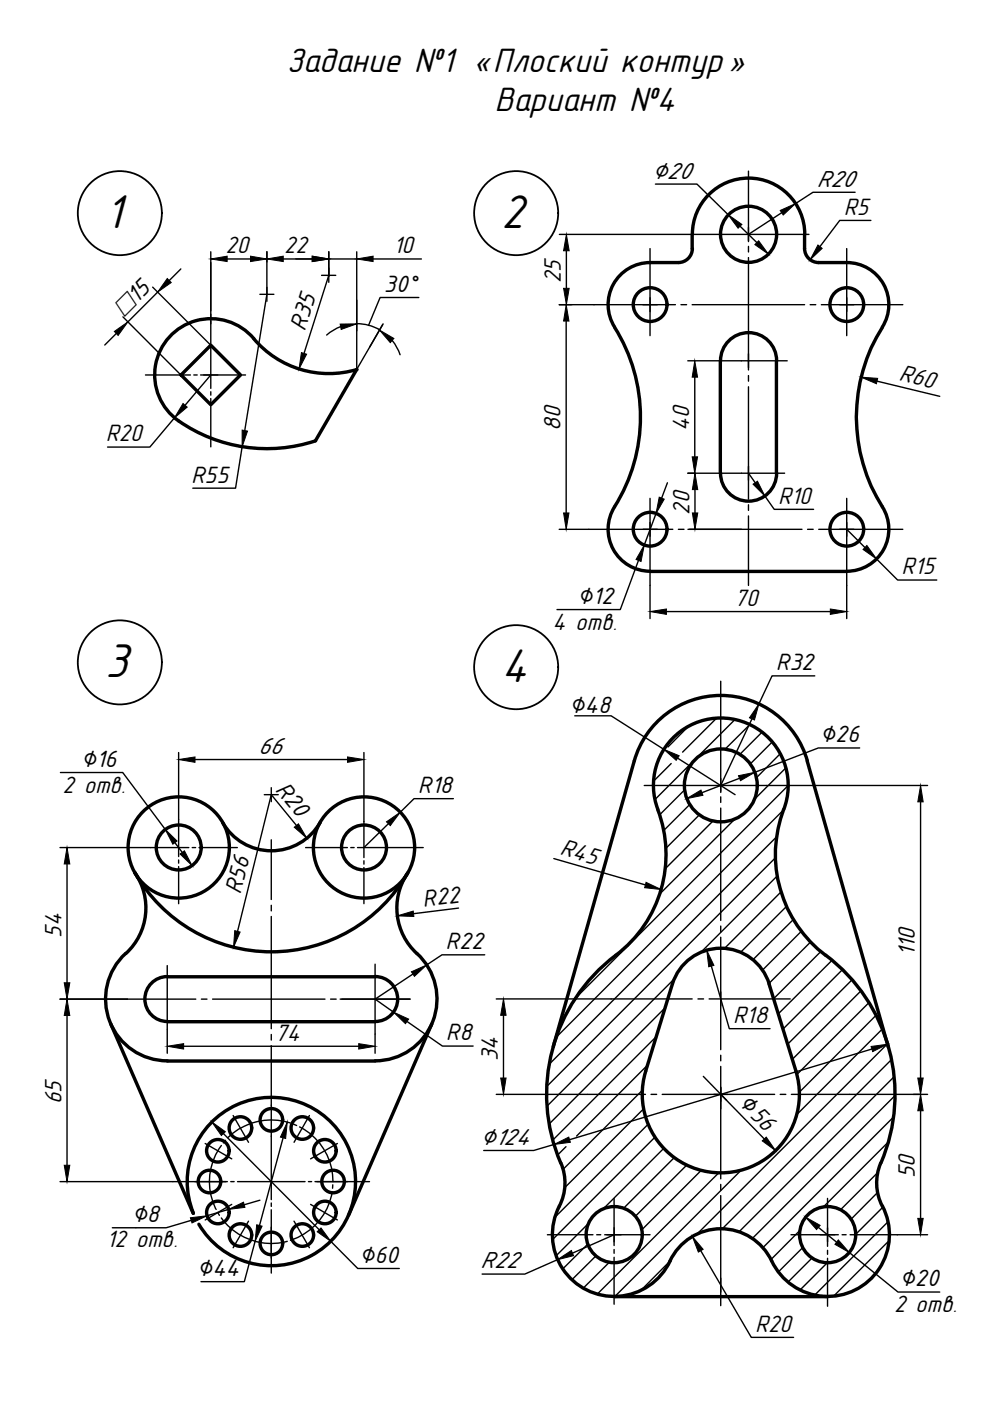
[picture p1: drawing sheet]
<svg xmlns="http://www.w3.org/2000/svg" width="210mm" height="297mm" viewBox="0 0 210 297" stroke-linecap="round" stroke-linejoin="round" font-family="sans-serif">
<g fill="none" stroke="#000" stroke-width=".38">
<circle cx="25.4" cy="45.2" r="8.9"/>
<circle cx="109.4" cy="45.2" r="8.9"/>
<circle cx="25.4" cy="140.4" r="8.9"/>
<circle cx="109.4" cy="141.5" r="8.9"/>
</g>
<g fill="none" stroke="#000" stroke-width=".72">
<path d="M137.8 55.7a8.9 8.9 0 0 0-7.5 13.6M146.8 49.7v3M146.8 52.7a2.98 2.98 0 0 1-3 3h-6M146.8 49.7a11.9 11.9 0 0 1 11.9-11.9 11.9 11.9 0 0 1 11.9 11.9M170.6 49.7v3a2.98 2.98 0 0 0 3 3M173.6 55.7h5.9a8.9 8.9 0 0 1 7.6 13.6M38.4 79.5l6.3-6.3 6.3 6.3-6.3 6.3zM53.8 71.8a20.8 20.8 0 0 0 21.9 6.5M53.8 71.8a12 12 0 0 0-18.5 .4 12 12 0 0 0 4.1 18 32.7 32.7 0 0 0 27.5 3.3l8.7-15.2M130.3 69.4a35.9 35.9 0 0 1-.5 38.9 8.9 8.9 0 0 0 8 12.8M152.7 76.5v23.8M152.8 76.5a5.9 5.9 0 0 1 5.9-6 5.9 5.9 0 0 1 6 6"/>
<path d="M164.6 76.5v23.8M187.1 69.4a35.5 35.5 0 0 0 0 38.1M152.8 100.3a5.9 5.9 0 0 0 5.9 6 5.9 5.9 0 0 0 6-6M187.1 107.5a8.9 8.9 0 0 1-7.6 13.6M137.8 121.2h41.7M47.2 174.4a11.9 11.9 0 0 0 20.7 0M134.5 161.3l-17.2 60.7M134.5 161.3a19.1 19.1 0 0 1 18.3-13.9 19.1 19.1 0 0 1 18.4 13.9M166.1 171.6a26.9 26.9 0 0 0 9 31M166.2 171.6a14.3 14.3 0 0 0-13.4-19.4 14.3 14.3 0 0 0-13.3 19.4 26.8 26.8 0 0 1-8.9 30.9 37 37 0 0 0-11.3 45 11.3 11.3 0 0 1-1.2 9.3 13.1 13.1 0 0 0 7.4 17.2 13.1 13.1 0 0 0 17.1-7.7 11.9 11.9 0 0 1 21 1.1 13.1 13.1 0 0 0 17.7 6.1 13.1 13.1 0 0 0 5.8-17.8M171.1 161.3l17.2 60.7M86.3 185.3a13.3 13.3 0 0 0 3 17.7 13.1 13.1 0 0 1 2.2 14.1 13.1 13.1 0 0 1-11.9 7.8"/>
<path d="M86.5 185a33.4 33.4 0 0 1-57.9 0 13 13 0 0 1-2 17.1 13.1 13.1 0 0 0-3.3 14.5 13.1 13.1 0 0 0 12.2 8.3M23.5 217.1l17.5 40.2M35.5 216.6h44M35.5 207.1h44M35.5 207.1a4.8 4.8 0 0 0-4.8 4.7 4.8 4.8 0 0 0 4.8 4.8M79.6 207.1a4.8 4.8 0 0 1 4.7 4.7 4.8 4.8 0 0 1-4.7 4.8M91.6 217.1l-17.7 40.6M163.1 208.6a10.7 10.7 0 0 0-10.3-7.6 10.7 10.7 0 0 0-10.2 7.6l-5.7 18.5a16.7 16.7 0 0 0 15.9 21.6 16.7 16.7 0 0 0 16-21.6l-5.7-18.5M175.1 202.5a36.9 36.9 0 0 1 11.7 44.1M35.5 225h44M41 257.2a17.8 17.8 0 0 1 18.1-24.5 17.8 17.8 0 0 1 13.5 27.3 17.8 17.8 0 0 1-30.4-.4M186.7 246.6a10.7 10.7 0 0 0 .4 9.1"/>
<path d="M130.2 274.9h45.3"/>
<circle cx="158.7" cy="49.7" r="5.9"/>
<circle cx="137.8" cy="64.6" r="3.6"/>
<circle cx="179.5" cy="64.6" r="3.6"/>
<circle cx="137.8" cy="112.2" r="3.6"/>
<circle cx="179.5" cy="112.2" r="3.6"/>
<circle cx="37.9" cy="179.7" r="10.7"/>
<circle cx="37.9" cy="179.7" r="4.8"/>
<circle cx="77.2" cy="179.7" r="10.7"/>
<circle cx="77.2" cy="179.7" r="4.8"/>
<circle cx="152.8" cy="166.5" r="7.7"/>
<circle cx="51" cy="239.2" r="2.39"/>
<circle cx="57.5" cy="237.4" r="2.39"/>
<circle cx="64.1" cy="239.2" r="2.39"/>
<circle cx="44.4" cy="250.5" r="2.39"/>
<circle cx="46.2" cy="257.1" r="2.39"/>
<circle cx="46.2" cy="244" r="2.39"/>
<circle cx="68.9" cy="257.1" r="2.39"/>
<circle cx="68.9" cy="244" r="2.39"/>
<circle cx="70.6" cy="250.5" r="2.39"/>
<circle cx="51" cy="261.9" r="2.39"/>
<circle cx="57.5" cy="263.6" r="2.39"/>
<circle cx="64.1" cy="261.9" r="2.39"/>
<circle cx="130.2" cy="261.8" r="5.9"/>
<circle cx="175.5" cy="261.8" r="5.9"/>
</g>
<g fill="none" stroke="#000" stroke-width=".3">
<path d="M158.7 36.3v14.9M44.7 55.7v10.2M68.2 58.4h3M69.7 56.9v3M137.8 52.7v18.5M146.8 49.7h24.7M158.7 52.2v1.2M158.7 54.6v23.8M179.5 52.7v18.5M30.8 79.5h9.6M41.1 79.5h.7M42.5 79.5h9.6"/>
<path d="M44.7 66.6v.8M44.7 68.1v14.2M55.1 62.4h3M56.6 60.9v3M125.9 64.6h17.3M144.4 64.6h1.2M146.8 64.6h23.8M157.2 76.5h9.7M158.7 79.6v1.2M171.8 64.6h1.2M174.1 64.6h17.3M44.7 83.1v.7"/>
<path d="M44.7 84.5v10.2M158.7 82v23.8M124.8 112.2h17.8M137.8 105.7v18.4M143.8 112.2h1.2M146.2 112.2h23.8M157.2 100.3h9.2M158.7 107v1.2M158.7 109.4v14.7M171.2 112.2h1.2M173.6 112.2h17.8M179.5 105.7v18.4"/>
<path d="M152.8 144.4v23.6M31.9 179.7h8.1M37.9 173.7v7.9M40.8 179.7h.7M42.2 179.7h8.1M57.5 178.1v12.6M64.8 179.7h8.8M74.4 179.7h.7M75.8 179.7h13.9M77.2 174.2v7.6M136.6 166.5h25.9M152.8 169v1.1"/>
<path d="M152.8 171.3v23.9M37.9 182.3v.7M37.9 183.7v7.9M57.5 191.9v1.2M57.5 194.3v23.8M77.2 182.5v.7M77.2 183.9v7.7M152.8 196.3v1.2M152.8 198.7v23.8M27 211.8h14.5M35.5 204.7v13.5M42.7 211.8h1.2"/>
<path d="M45.1 211.8h23.8M57.5 219.3v1.2M70.1 211.8h1.2M72.1 211.8h14.8M79.5 204.4v14.8M129.6 211.8h17.2M148 211.8h1.2M150.4 211.8h17.1M49.4 236.5l3.3 5.7M57.5 221.7v32.6M61.5 238.1a13.2 13.2 0 0 0-13.2 3.1M62.2 238.3l.7 .3"/>
<path d="M63.5 238.9a13 13 0 0 1 7.1 11.6M65.6 236.5l-3.3 5.7M124.5 232h12.3M138 232h1.2M140.4 232h23.8M152.8 223.7v1.2M152.8 226.1v23.8M165.4 232h1.2M167.8 232h12.3M36.7 250.5h11.5M43.5 242.4l5.6 3.3M46.2 257l.3 .7"/>
<path d="M46.9 242.9a12.8 12.8 0 0 0-1.1 13.5M46.9 258.2a13.1 13.1 0 0 0 12.6 5.3M47.8 241.8l-.4 .5M48.9 250.5h.7M49.1 255.4l-5.6 3.3M50.4 250.5h14.3M52.7 258.9l-3.3 5.6M57.5 255.1v.7M57.5 256.5v13.4M62.3 258.9l3.3 5.6M65.4 250.5h.7M65.9 255.4l5.6 3.3"/>
<path d="M66.8 250.5h11.5M70.4 252.6a13 13 0 0 1-8.8 10.4M70.6 251.2l-.1 .7M71.5 242.4l-5.6 3.3M130.2 254.1v10M152.8 251.1v1.2M152.8 253.5v23.3M175.5 254.1v10.1M60.9 263.2l-.7 .2M116.1 261.8h9.6M126.5 261.8h.9M128.2 261.8h9.6"/>
<path d="M130.2 264.9v.8M130.2 266.6v9.9M167.7 261.8h10M175.5 265.1v.8M175.5 266.8v10.1M178.5 261.8h.9M180.2 261.8h10.1"/>
</g>
<g fill="none" stroke="#000" stroke-width=".3">
<path d="M139 39h8.8l6.6 6.6M38.3 57l-2.4 2.5M44.7 53.4v15.3M48.2 54.9h4.9M56.6 53.4v9l-4.7 28.9M60.1 54.9h6.1M69.7 54.9h5.9M69.7 53.4v5.2M69.7 58.4l-5.2 16.5M75.6 53.4v24.9l5.6-9.6M79.1 54.9h10.3M118.6 49.7h28.2"/>
<path d="M120.1 53.2v7.9M156.9 48l3.6 3.4M165.8 45.1l-7.1 4.6M181.3 40.8h-8.9l-3.8 2.4M24.7 70.7l-2.5 2.5M26.1 67.2l15.4 15.5M32.4 60.9l15.4 15.4M33.4 61.9l-6.3 6.3M44.7 79.5l-5.5 6.4M72.2 69.2l-1.5 .8-1.4 1M75.7 68.6l1.4 .1 1.4 .4 2 .8M83.1 72.2l1 1.4 .7 1.6"/>
<path d="M88.8 63.1h-8.2l-2.5 5.9M118.6 64.6h7.3M120 68.1v40.7M145.8 76.5h11.4M147.3 80v16.9M37 88.6l-5.2 6.2h-9M51.3 94.7l-1.4 8.8h-9M186 80.8l13.2 3.2M118.6 112.2h6.2M135.4 118.8l-3.9 10.4h-13.4M139.1 108.9l-2.5 6.7M141.5 102.4l-1.2 3.2"/>
<path d="M145.8 100.3h11.4M145.9 112.2h11.3M147.3 103.8v5M158.7 100.3l1.4 2.1M162.2 105.2l2 2.8h8.3M179.5 112.2l3.9 3.9M185.9 118.5l4.4 4.5h8.3M137.8 124.1v7M141.3 129.7h34.8M179.5 124.1v7M37.9 159.6v14.1M77.2 159.6v14.6"/>
<path d="M121.9 151.8h7.7l11.1 7.1M159.4 152.4l-6.6 14.1M172.7 143.3h-9l-2.8 6M182.3 158.6h-8.8l-13.5 5.1M12.7 179.7h19.2M12.8 163.8h13.2l9 12.1M37.1 178.6l1.5 2.1M41.3 161h32.4M56 168.5h3M57.5 167v3M62.9 175l-5.4-6.5-7.1 29M82.4 174.6l-5.2 5.1"/>
<path d="M96.1 169.3h-8.3l-2.9 2.9M143.7 160.7l12.2 7.8M156.8 165l-8 3.1M162.5 166.5h34.2M195.2 170v58.6M14.2 183.2v25.2M97.2 192.5l-9.5 1.2M117.4 182l19.4 5.6M12.7 211.8h14.3M14.2 215.3v31.8M35.5 218.2v5.1M79.5 219.2v4.1"/>
<path d="M86.3 216.6l7.5 5.2h6.5M87.6 206.5l-8.1 5.3 3.9 2.8M102.8 202.4h-9.1l-3.2 2.2M105.2 211.8h24.4M106.8 215.3v13.3M150.8 204.8l3.8 13.3h8.7M38.9 221.8h37.2M105.2 232h19.3M149.1 228.2l5 5.1M152.8 232l9.2 9.5M180.1 232h16.6M184.9 222.4l-64.1 19.2"/>
<path d="M195.2 235.5v22.8M12.7 250.5h24M40.5 258.7l-5.3 1.6h-11.4M47.4 240.3l20.3 20.4M48.5 256.4l-4.6 1.4M55.1 254.5l-3.3 .9M60 241.3l-5 18.5M117.5 242.7l-4.4 1.2h-10.5M54.1 263.2l-2.3 8.5h-9.2M70.1 263.2l5.7 5.7h8.9M118.2 267.1l-6.9 3h-9.1M130.2 261.8l-8.8 3.9"/>
<path d="M148.6 265.2l10.7 18.3h9M173.5 260.2l3.9 3.2M180.1 265.6l10.3 8.3h8.8M190.3 261.8h6.4"/>
</g>
<g fill="#000" stroke="#000" stroke-width=".21">
<path d="M35.5 59.1l.8 .8-2.9 2zM44.7 54.9l3.5-.6v1.2zM53.1 54.3l3.5 .6-3.5 .6zM56.6 54.9l3.5-.6v1.2zM66.2 54.3l3.5 .6-3.5 .6zM75.6 54.9l3.5-.6v1.2zM120.1 49.7l.6 3.5h-1.2zM154.4 45.6l2.9 2-.8 .8zM160 51.9l.9-.8 2 2.8zM165.4 44.6l3.2-1.4-2.5 2.4zM24.2 70.3l2.9-2.1-2.1 2.9zM63.9 74.8l1.1 .3-1.6 3.1z"/>
<path d="M72.1 68.7h3.5l-3.3 1.2zM80.5 70l3 1.8-.8 .8zM120 64.6l.6 3.5h-1.1zM119.5 61.1h1.2l-.6 3.5zM147.3 76.5l.6 3.5h-1.1zM38.8 85.6l.9 .7-2.7 2.3zM51.3 91.2l1.2 .2-1.2 3.3zM146.8 96.9h1.1l-.6 3.4zM182.6 80l3.5 .2-.3 1.2zM119.5 108.8h1.1l-.6 3.4zM136.6 115.6l-.7 3.4-1-.4zM139.8 105.4l1 .4-1.7 3.1z"/>
<path d="M147.3 100.3l.6 3.5h-1.1zM146.8 108.8h1.1l-.6 3.4zM159.7 102.7l.9-.7 1.6 3.2zM183.8 115.7l2.1 2.8-2.9-2zM137.8 129.7l3.5-.6v1.2zM176.1 129.1l3.4 .6-3.4 .6zM160.9 149.3l-.9 3.4-1.1-.5zM35 175.9l2.5 2.4-.9 .7zM37.9 161l3.4-.5v1.1zM62.4 175.4l.9-.7 1.8 3zM73.7 160.5l3.5 .5-3.5 .6zM81.9 174.2l3-2-2.2 2.8z"/>
<path d="M140.7 158.9l3.3 1.3-.6 1zM145.6 169.3l3-1.8 .4 1.1zM156.6 164.5l3.4-.8-3 1.8zM195.2 166.5l.5 3.5h-1.1zM14.2 179.7l.6 3.5h-1.2zM38.2 181.1l.9-.7 1.6 3.1zM49.8 197.3l1.1 .3-1.4 3.2zM84.2 194.2l3.4-1 .1 1.1zM137 187.1l3.2 1.5-3.5-.4zM13.6 208.4h1.2l-.6 3.4zM14.2 211.8l.6 3.5h-1.2zM83.4 214.6l3.2 1.5-.6 .9z"/>
<path d="M87.2 206l3.3-1.4-2.6 2.4zM106.8 211.8l.5 3.5h-1.1zM149.8 201.5l1.6 3.2-1.1 .3zM35.5 221.8l3.4-.5v1.1zM44.9 237.9l2.9 2-.9 .8zM76.1 221.3l3.4 .5-3.4 .6zM106.2 228.6h1.1l-.5 3.4zM184.7 221.9l3.5-.5-3.2 1.6zM195.2 232l.5 3.5h-1.1zM194.6 228.6h1.1l-.5 3.4zM13.6 247.1h1.2l-.6 3.4zM40.4 258.2l3.5-.4-3.2 1.5z"/>
<path d="M48.5 256.4l3.1-1.5 .3 1.1zM54.4 259.7l1.2 .3-1.5 3.2zM60.9 237.9l-.3 3.5-1.1-.3zM117.5 242.7l3.1-1.6 .3 1.1zM161.6 241.9l.9-.8 2 2.9zM170.8 258.1l3.1 1.7-.8 .9zM194.6 258.3h1.1l-.5 3.5zM67.3 261.2l.8-.8 2 2.8zM118.2 267.1l2.9-2 .5 1.1zM146.8 262.2l2.3 2.7-1 .6zM177.7 262.9l2.4 2.7-3.1-1.8z"/>
</g>
<!-- layer: 0 -->
<path d="M184.6 46.7h-6.6l-4.2 5.6" fill="none" stroke="#000" stroke-width=".3"/>
<path d="M173.4 51.9l.9 .8-2.5 2.4z" fill="#000" stroke="#000" stroke-width=".21"/>
<g fill="none" stroke="#000" stroke-width=".3">
<path d="M146 154l-4.4 4.4M151.9 152.3l-7.2 7.2M155.8 152.6l-17 16.9M159 153.6l-5.3 5.2M161.6 155.2l-4.7 4.7M163.7 157.3l-4.6 4.7M165.4 159.8l-5 5.1M142.3 161.9l-3.8 3.8M145.1 167.5l-5.2 5.3M146.2 170.6l-5.5 5.5M148.2 172.8l-7 7M151.2 174.1l-10.2 10.1"/>
<path d="M155.8 173.7l-15.9 15.9M164.7 177.4l-48.3 48.2M166.1 171.7l-48.2 48.2M166.6 162.8l-6.6 6.7M167.1 166.5l-45 45.1M164.4 181.9l-48.5 48.4M164.8 185.7l-16.3 16.3M165.6 189.1l-12 12M166.8 192.2l-9.8 9.7M168.2 194.9l-8.6 8.6M169.9 197.4l-8.2 8.3M171.9 199.7l-8.9 8.8"/>
<path d="M139.1 219.8l-21.9 21.9M141 213.7l-24.6 24.6M143 207.5l-27 27M174 201.8l-10 10M176.4 203.6l-11.4 11.4M178.6 205.6l-12.6 12.6M180.6 207.8l-13.6 13.6M182.5 210.1l-14.5 14.5M184.2 212.6l-15.3 15.2M185.7 215.3l-16.2 16.3M187.1 218.2l-18.2 18.1M136.2 231.2l-16.8 16.7"/>
<path d="M136.4 235.1l-16.7 16.7M137.3 225.8l-15.1 15.1M137.4 238.4l-19.8 19.7M188.2 221.3l-40.4 40.4M189 224.7l-35.9 35.9M189.4 236.9l-27.7 27.6M189.6 228.3l-32.9 32.9M189.7 232.3l-30.2 30.3M120 243.1l-1.8 1.8M124.7 259.5l-6.8 6.8M138.8 241.1l-21.7 21.7M140.7 243.5l-12.8 12.8"/>
<path d="M142.9 245.4l-10.7 10.8M145.6 247.1l-10.9 10.8M148.7 248.2l-12.7 12.6M152.3 248.7l-25.7 25.7M157.1 248.2l-26.8 26.7M186 252.9l-5.6 5.6M186.1 248.6l-7.9 7.9M187.2 255.9l-5.8 5.8M188.2 259.1l-15.5 15.5M188.3 242.2l-13.7 13.7M124.6 263.8l-5.3 5.3M126.3 266.3l-5.1 5.1"/>
<path d="M129.1 267.7l-5.5 5.4M142 267.4l-6.2 6.2M169.5 260.9l-6.1 6.2M170.2 264.5l-5.2 5.2M172.2 266.7l-5.2 5.2M175.4 267.8l-5.8 5.7M185 270.8l-.6 .5M188.5 263.1l-11.8 11.7"/>
</g>
<g font-size="10.4">
<text x="22.3" y="48.3">1</text>
<text x="106.3" y="48.3">2</text>
<text x="22.3" y="143.5">3</text>
<text x="106.3" y="144.5">4</text>
</g>
<g font-size="7.4">
<text x="60.7" y="15.2">Задание №1</text>
<text x="104.5" y="15.2">Плоский контур</text>
<text x="104.8" y="23.5">Вариант №4</text>
</g>
<g font-size="6.3">
<text x="100.4" y="15.2">«</text>
<text x="154.5" y="15.2">»</text>
</g>
<text font-size="6.1" x="26.4" y="67.1" transform="rotate(-45 26.4 67.1)">□</text>
<g font-size="5.4">
<text x="138.1" y="37.8">∅20</text>
<text x="173.1" y="39.6">R20</text>
<text x="29" y="64.6" transform="rotate(-45 29 64.6)">15</text>
<text x="81.4" y="61.9">30°</text>
<text x="64.6" y="70.4" transform="rotate(-72 64.6 70.4)">R35</text>
<text x="40.5" y="102.3">R55</text>
<text x="122.4" y="128.1">∅12</text>
<text x="164.5" y="142.1">R32</text>
<text x="120.7" y="151.3">∅48</text>
<text x="54.6" y="159.9">66</text>
<text x="173.8" y="157.4">∅26</text>
<text x="17.1" y="162.6">∅16</text>
<text x="58.2" y="167.4" transform="rotate(51 58.2 167.4)">R20</text>
<text x="88.6" y="168.1">R18</text>
<text x="51" y="189.8" transform="rotate(-76 51 189.8)">R56</text>
<text x="89.7" y="192.3" transform="rotate(-7 89.7 192.3)">R22</text>
<text x="94.5" y="201.3">R22</text>
<text x="94.6" y="220.6">R8</text>
<text x="101.7" y="242.7">∅124</text>
<text x="27.9" y="259.1">∅8</text>
<text x="76.1" y="267.8">∅60</text>
<text x="101.8" y="268.9">R22</text>
<text x="41.7" y="270.6">∅44</text>
<text x="190.7" y="272.8">∅20</text>
</g>
<g font-size="5.2">
<text x="178.9" y="45.6">R5</text>
<text x="47.8" y="53.7">20</text>
<text x="60.3" y="53.7">22</text>
<text x="83.4" y="53.7">10</text>
<text x="118.9" y="60" transform="rotate(-90 118.9 60)">25</text>
<text x="190.4" y="80.6" transform="rotate(14 190.4 80.6)">R60</text>
<text x="22.5" y="93.6">R20</text>
<text x="118.9" y="91.4" transform="rotate(-90 118.9 91.4)">80</text>
<text x="146.1" y="91.4" transform="rotate(-90 146.1 91.4)">40</text>
<text x="165" y="106.8">R10</text>
<text x="146.2" y="109.1" transform="rotate(-90 146.2 109.1)">20</text>
<text x="191.2" y="121.8">R15</text>
<text x="155.8" y="128.5">70</text>
<text x="117.1" y="133.5">4 отв.</text>
<text x="13.3" y="168.1">2 отв.</text>
<text x="118.6" y="181.1" transform="rotate(16 118.6 181.1)">R45</text>
<text x="13" y="198.8" transform="rotate(-90 13 198.8)">54</text>
<text x="194" y="202.6" transform="rotate(-90 194 202.6)">110</text>
<text x="58.4" y="220.6">74</text>
<text x="155.5" y="216.9">R18</text>
<text x="105.5" y="225" transform="rotate(-90 105.5 225)">34</text>
<text x="13" y="234.1" transform="rotate(-90 13 234.1)">65</text>
<text x="158.9" y="236.5" transform="rotate(45 158.9 236.5)">56</text>
<text x="194" y="249.8" transform="rotate(-90 194 249.8)">50</text>
<text x="22.6" y="264.5">12 отв.</text>
<text x="189.6" y="278.1">2 отв.</text>
<text x="160.1" y="282.4">R20</text>
</g>
<text font-size="5" x="156.7" y="234.3" transform="rotate(46 156.7 234.3)">∅</text>
</svg>
